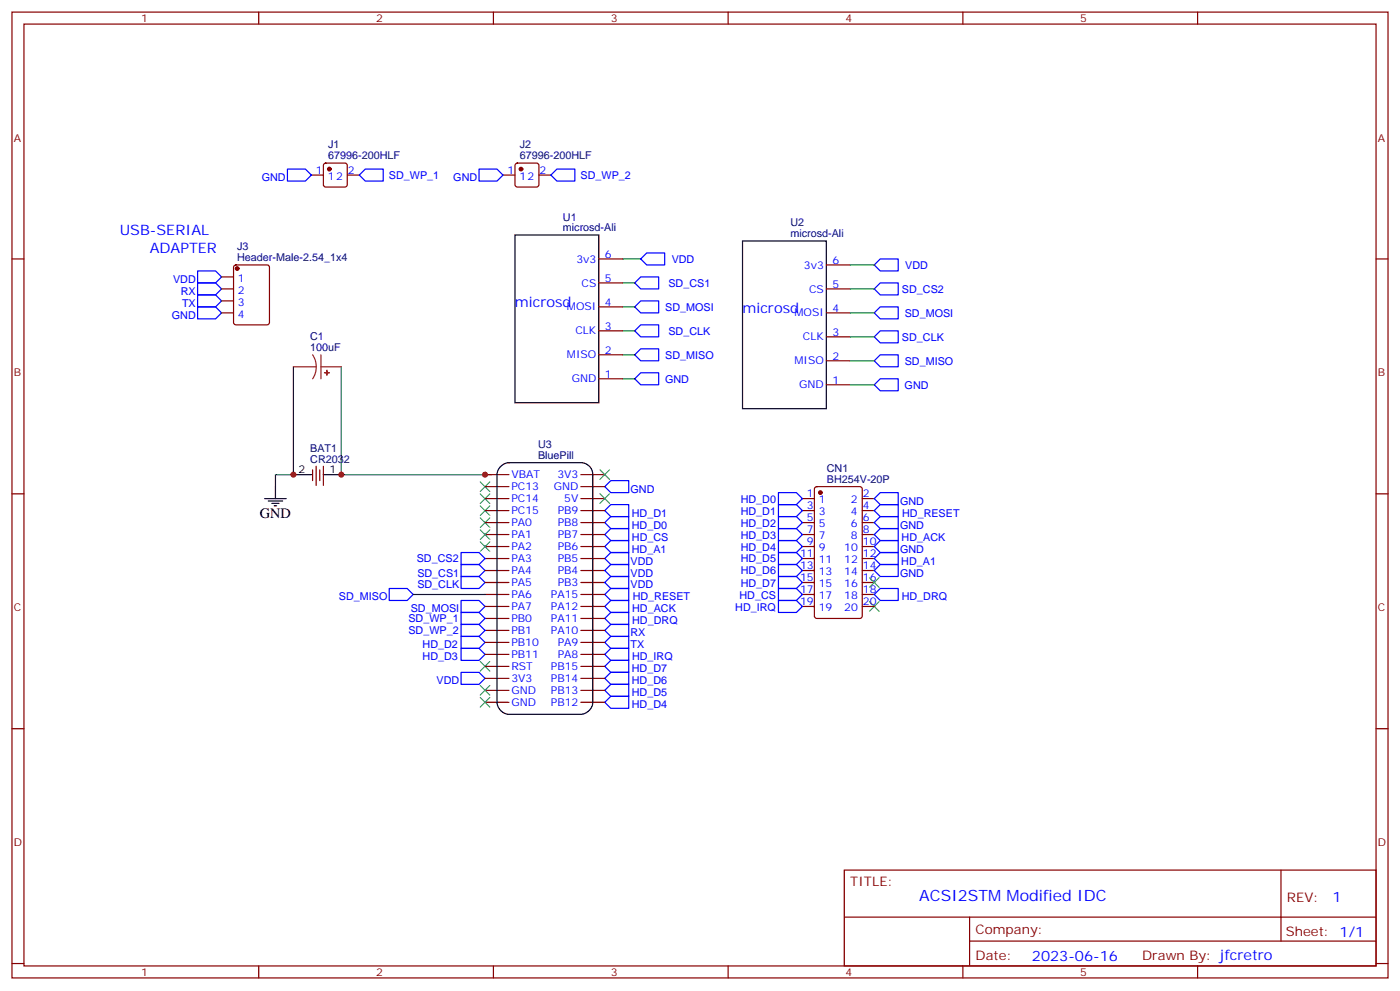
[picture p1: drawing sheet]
<svg xmlns="http://www.w3.org/2000/svg" width="412mm" height="292mm" viewBox="0 0 412 292" stroke-linecap="round" stroke-linejoin="round" font-family="sans-serif">
<g fill="none" stroke="#870000" stroke-width=".35">
<path d="M3.5 3.6h405.4v284.3h-405.4zM7.1 7.1h398.2v277.3h-398.2zM76.2 3.6v3.5M145.3 3.6v3.5M214.5 3.6v3.5M283.6 3.6v3.5M352.8 3.6v3.5M91.7 51.5h3.5M95.5 48.2l.5-.2h5.6l.5 .2 .2 .5v5.7l-.2 .5-.5 .2h-5.6l-.5-.3-.3-.4v-5.7zM102.3 51.5h3.5M148.2 51.5h3.5M151.9 48.2l.5-.2h5.6l.5 .2 .2 .5v5.7l-.2 .5-.5 .2h-5.6l-.5-.3-.2-.4v-5.7z"/>
<path d="M158.7 51.5h3.6M3.5 76.2h3.6M69 78.2l.5-.2h9.2l.6 .4 .1 16.5-.5 .7h-9.4l-.7-.4v-16.5zM176.4 76.2h7M243.4 78h7.1M405.3 76.2h3.6M65.3 85.1h3.5M65.3 92.1h3.5M65.3 81.5h3.5M65.3 88.6h3.5M176.4 83.3h7M176.4 90.3h7"/>
<path d="M176.4 97.4h7M243.4 85.1h7.1M243.4 92.1h7.1M243.4 99.2h7.1M176.4 104.5h7M176.4 111.5h7M243.4 106.2h7.1M243.4 113.3h7.1M92.1 138.3v3.2M93.1 137.3v5.6M94.2 138.3v3.2M95.2 137.3v5.6"/>
<path d="M142.9 139.7h7M171.1 139.7h7.1M3.5 145.4h3.6M142.9 143.3h7M142.9 146.8h7M142.9 150.3h7M142.9 153.8h7M142.9 157.4h7M171.1 143.3h7.1M171.1 146.8h7.1M171.1 150.3h7.1M171.1 153.8h7.1"/>
<path d="M171.1 157.4h7.1M236.4 146.8h3.5M236.4 150.3h3.5M236.4 153.8h3.5M236.4 157.4h3.5M240.1 143.5l.5-.2h12.7l.6 .4 .1 37.7-.5 .6-12.9 .1-.7-.5v-37.6zM254 146.8h3.5M254 150.3h3.5M254 153.8h3.5M254 157.4h3.5M405.3 145.4h3.6M142.9 160.9h7"/>
<path d="M142.9 164.4h7M142.9 168h7M142.9 171.5h7M142.9 175h7M142.9 178.5h7M171.1 160.9h7.1M171.1 164.4h7.1M171.1 168h7.1M171.1 171.5h7.1M171.1 175h7.1M171.1 178.5h7.1M236.4 160.9h3.5"/>
<path d="M236.4 164.4h3.5M236.4 168h3.5M236.4 171.5h3.5M236.4 175h3.5M236.4 178.5h3.5M254 160.9h3.5M254 164.4h3.5M254 168h3.5M254 171.5h3.5M254 175h3.5M254 178.5h3.5M142.9 182.1h7"/>
<path d="M142.9 185.6h7M142.9 189.1h7M142.9 192.7h7M142.9 196.2h7M142.9 199.7h7M171.1 182.1h7.1M171.1 185.6h7.1M171.1 189.1h7.1M171.1 192.7h7.1M171.1 196.2h7.1M171.1 199.7h7.1M3.5 214.5h3.6"/>
<path d="M142.9 203.2h7M142.9 206.8h7M171.1 203.2h7.1M171.1 206.8h7.1M405.3 214.5h3.6M248.7 256.2h156.6v28.2h-156.6zM377.3 256.2v20.9M248.7 270h156.5M285.6 277.1h119.6M285.6 270v14.1M3.5 283.7h3.6M76.2 284.4v3.5"/>
<path d="M145.3 284.4v3.5M214.5 284.4v3.5M283.6 284.4v3.5M352.8 284.4v3.5M405.3 283.7h3.6"/>
</g>
<g fill="none" stroke="#008700" stroke-width=".35">
<path d="M183.4 76.2h5.3M250.5 78h7M183.4 83.3h3.6M183.4 90.3h3.6M183.4 97.4h3.6M250.5 85.1h7M250.5 92.1h7M250.5 99.2h7M86.4 108v31.7h-5.3v3.6M100.5 108v31.7h44.1M183.4 104.5h3.6M183.4 111.5h3.6"/>
<path d="M250.5 106.2h7M250.5 113.3h7M121.7 175h21.2"/>
</g>
<path d="M151.7 69.2h24.7v49.4h-24.7zM218.7 70.9h24.7v49.4h-24.7zM86.4 139.7h5.3M95.2 139.7h5.3M147.6 137.2a3.6 3.6 0 0 1 2.3-1h21.2a3.5 3.5 0 0 1 3.5 3.5v67.1a3.8 3.8 0 0 1-3.5 3.5h-21.2a3.8 3.8 0 0 1-3.5-3.5v-67.1a3.5 3.5 0 0 1 1.2-2.5zM78 146.8h6.3M79 147.5h4.3M80.1 148.2h2.1M80.8 148.9h.7M81.1 143.3v3.5" fill="none" stroke="#000" stroke-width=".35"/>
<g fill="none" stroke="#3c3" stroke-width=".35">
<path d="M176.7 138.3l2.9 2.8M179.6 138.3l-2.9 2.8M141.5 141.9l2.8 2.8M141.5 145.4l2.8 2.8M141.5 148.9l2.8 2.8M141.5 152.4l2.8 2.9M141.5 156l2.8 2.8M141.5 159.5l2.8 2.8M144.3 141.9l-2.8 2.8M144.3 145.4l-2.8 2.8M144.3 148.9l-2.8 2.8M144.3 152.4l-2.8 2.9"/>
<path d="M144.3 156l-2.8 2.8M144.3 159.5l-2.8 2.8M176.7 145.4l2.9 2.8M179.6 145.4l-2.9 2.8M256.1 177.1l2.8 2.9M256.1 170.1l2.8 2.8M258.9 177.1l-2.8 2.9M258.9 170.1l-2.8 2.8M141.5 194.8l2.8 2.8M144.3 194.8l-2.8 2.8M141.5 201.8l2.8 2.8M141.5 205.4l2.8 2.8"/>
<path d="M144.3 201.8l-2.8 2.8M144.3 205.4l-2.8 2.8"/>
</g>
<g fill="none" stroke="#00f" stroke-width=".35">
<path d="M84.7 49.8h5.3l1.7 1.7-1.7 1.8h-5.3zM107.6 49.8h5.3v3.5h-5.3l-1.8-1.8zM141.1 49.8h5.3l1.8 1.7-1.8 1.8h-5.3zM164 49.8h5.3v3.5h-5.3l-1.7-1.8zM58.2 79.8h5.3l1.8 1.7-1.8 1.8h-5.3zM190.5 74.5h5.3v3.5h-5.3l-1.8-1.8zM259.3 76.2h5.3v3.6h-5.3l-1.8-1.8zM58.2 90.3h5.3l1.8 1.8-1.8 1.8h-5.3zM58.2 86.8h5.3l1.8 1.8-1.8 1.7h-5.3zM58.2 83.3h5.3l1.8 1.8-1.8 1.7h-5.3zM188.7 81.5h5.3v3.6h-5.3l-1.7-1.8zM188.7 88.6h5.3v3.5h-5.3l-1.7-1.8z"/>
<path d="M188.7 95.6h5.3v3.6h-5.3l-1.7-1.8zM259.3 97.4h5.3v3.5h-5.3l-1.8-1.7zM259.3 90.3h5.3v3.6h-5.3l-1.8-1.8zM259.3 83.3h5.3v3.5h-5.3l-1.8-1.7zM188.7 102.7h5.3v3.5h-5.3l-1.7-1.7zM188.7 109.7h5.3v3.6h-5.3l-1.7-1.8zM259.3 111.5h5.3v3.5h-5.3l-1.8-1.7zM259.3 104.5h5.3v3.5h-5.3l-1.8-1.8zM179.9 152.1h5.3v3.5h-5.3l-1.7-1.8zM179.9 148.6h5.3v3.5h-5.3l-1.7-1.8zM179.9 155.6h5.3v3.5h-5.3l-1.7-1.7zM179.9 159.1h5.3v3.6h-5.3l-1.7-1.8z"/>
<path d="M179.9 141.5h5.3v3.5h-5.3l-1.7-1.7zM229.3 145h5.3l1.8 1.8-1.8 1.8h-5.3zM229.3 148.6h5.3l1.8 1.7-1.8 1.8h-5.3zM229.3 152.1h5.3l1.8 1.7-1.8 1.8h-5.3zM229.3 155.6h5.3l1.8 1.8-1.8 1.7h-5.3zM229.3 159.1h5.3l1.8 1.8-1.8 1.8h-5.3zM259.3 145h5.3v3.6h-5.3l-1.8-1.8zM259.3 148.6h5.3v3.5h-5.3l-1.8-1.8zM259.3 152.1h5.3v3.5h-5.3l-1.8-1.8zM259.3 155.6h5.3v3.5h-5.3l-1.8-1.7zM259.3 159.1h5.3v3.6h-5.3l-1.8-1.8zM114.7 173.2h5.2l1.8 1.8-1.8 1.8h-5.2z"/>
<path d="M135.8 166.2h5.3l1.8 1.8-1.8 1.7h-5.3zM135.8 169.7h5.3l1.8 1.8-1.8 1.7h-5.3zM135.8 176.8h5.3l1.8 1.7-1.8 1.8h-5.3zM135.8 162.7h5.3l1.8 1.7-1.8 1.8h-5.3zM179.9 162.7h5.3v3.5h-5.3l-1.7-1.8zM179.9 173.2h5.3v3.6h-5.3l-1.7-1.8zM179.9 176.8h5.3v3.5h-5.3l-1.7-1.8zM179.9 166.2h5.3v3.5h-5.3l-1.7-1.7zM179.9 169.7h5.3v3.5h-5.3l-1.7-1.7zM229.3 162.7h5.3l1.8 1.7-1.8 1.8h-5.3zM229.3 166.2h5.3l1.8 1.8-1.8 1.7h-5.3zM229.3 169.7h5.3l1.8 1.8-1.8 1.7h-5.3z"/>
<path d="M229.3 173.2h5.3l1.8 1.8-1.8 1.8h-5.3zM229.3 176.8h5.3l1.8 1.7-1.8 1.8h-5.3zM259.3 162.7h5.3v3.5h-5.3l-1.8-1.8zM259.3 166.2h5.3v3.5h-5.3l-1.8-1.7zM259.3 173.2h5.3v3.6h-5.3l-1.8-1.8zM135.8 187.4h5.3l1.8 1.7-1.8 1.8h-5.3zM135.8 190.9h5.3l1.8 1.8-1.8 1.7h-5.3zM135.8 197.9h5.3l1.8 1.8-1.8 1.8h-5.3zM135.8 180.3h5.3l1.8 1.8-1.8 1.7h-5.3zM135.8 183.8h5.3l1.8 1.8-1.8 1.8h-5.3zM178.2 189.1l1.7-1.7h5.3v3.5h-5.3zM179.9 197.9h5.3v3.6h-5.3l-1.7-1.8z"/>
<path d="M179.9 194.4h5.3v3.5h-5.3l-1.7-1.7zM179.9 190.9h5.3v3.5h-5.3l-1.7-1.7zM179.9 180.3h5.3v3.5h-5.3l-1.7-1.7zM179.9 183.8h5.3v3.6h-5.3l-1.7-1.8zM179.9 205h5.3v3.5h-5.3l-1.7-1.7zM179.9 201.5h5.3v3.5h-5.3l-1.7-1.8z"/>
</g>
<path d="M86.4 108h6.7M92.1 104.5l.8 1.6 .2 1.9M93.1 108l-.2 1.8-.8 1.7M94.5 108h6M94.5 104.5v7" fill="none" stroke="#8c2424" stroke-width=".35"/>
<g fill="#8c2424" stroke="#8c2424" stroke-width=".35">
<path d="M96.3 109v1.5z"/>
<path d="M95.6 109.7h1.4z"/>
</g>
<g fill="#870000" stroke="#870000" stroke-width=".35">
<circle cx="97" cy="49.8" r=".53"/>
<circle cx="153.5" cy="49.8" r=".53"/>
<circle cx="69.8" cy="79.1" r=".53"/>
<circle cx="241.7" cy="145" r=".53"/>
</g>
<g fill="#c00">
<circle cx="100.5" cy="139.7" r=".88"/>
<circle cx="86.4" cy="139.7" r=".88"/>
<circle cx="142.9" cy="139.7" r=".88"/>
</g>
<text font-size="4.6" fill="#00f" x="270.8" y="265.2">ACSI2STM Modified IDC</text>
<g font-size="4.2" fill="#00f">
<text x="35.3" y="69.2">USB-SERIAL</text>
<text x="44.1" y="74.5">ADAPTER</text>
<text x="151.7" y="90.3">microsd</text>
<text x="218.7" y="92.1">microsd</text>
<text x="392.5" y="265.4">1</text>
<text x="304" y="282.8">2023-06-16</text>
</g>
<text font-size="4.2" x="76.6" y="152.4">GND</text>
<g font-size="3.9" fill="#800">
<text x="250.5" y="260.7">TITLE:</text>
<text x="379.1" y="265.4">REV:</text>
<text x="287.4" y="274.9">Company:</text>
<text x="378.7" y="275.6">Sheet: 1/1</text>
<text x="287.4" y="282.6">Date:</text>
<text x="336.4" y="282.7">Drawn By: jfcretro</text>
</g>
<g font-size="3.2" fill="#800">
<text x="41.6" y="6.6">1</text>
<text x="110.8" y="6.6">2</text>
<text x="179.9" y="6.6">3</text>
<text x="249.1" y="6.6">4</text>
<text x="318.2" y="6.6">5</text>
<text x="4.1" y="41.7">A</text>
<text x="405.9" y="41.7">A</text>
<text x="4.1" y="110.8">B</text>
<text x="405.9" y="110.8">B</text>
<text x="4.1" y="180">C</text>
<text x="405.9" y="180">C</text>
<text x="4.1" y="249.1">D</text>
<text x="405.9" y="249.1">D</text>
<text x="41.6" y="287.4">1</text>
<text x="110.8" y="287.4">2</text>
<text x="179.9" y="287.4">3</text>
<text x="249.1" y="287.4">4</text>
<text x="318.2" y="287.4">5</text>
</g>
<g font-size="3.2" fill="#000080">
<text x="96.7" y="46.9">67996-200HLF</text>
<text x="96.7" y="43.7">J1</text>
<text x="153.1" y="46.9">67996-200HLF</text>
<text x="153.1" y="43.7">J2</text>
<text x="165.8" y="64.9">U1</text>
<text x="165.8" y="68.1">microsd-Ali</text>
<text x="232.8" y="69.9">microsd-Ali</text>
<text x="232.8" y="66.7">U2</text>
<text x="69.9" y="76.9">Header-Male-2.54_1x4</text>
<text x="69.9" y="73.6">J3</text>
<text x="91.4" y="100.2">C1</text>
<text x="91.4" y="103.4">100uF</text>
<text x="158.5" y="132">U3</text>
<text x="91.4" y="136.2">CR2032</text>
<text x="91.4" y="133">BAT1</text>
<text x="158.5" y="135.1">BluePill</text>
<text x="243.6" y="142.1">BH254V-20P</text>
<text x="243.6" y="138.9">CN1</text>
</g>
<g font-size="3.2" fill="#00f">
<text x="77.1" y="53.3">GND</text>
<text x="93.1" y="51.2">1</text>
<text x="96.6" y="53">12</text>
<text x="102.5" y="51.2">2</text>
<text x="114.6" y="52.6">SD_WP_1</text>
<text x="133.5" y="53.3">GND</text>
<text x="149.5" y="51.2">1</text>
<text x="153" y="53">12</text>
<text x="158.9" y="51.2">2</text>
<text x="171" y="52.6">SD_WP_2</text>
<text x="169.8" y="77.3">3v3</text>
<text x="178.2" y="75.9">6</text>
<text x="197.9" y="77.3">VDD</text>
<text x="245.2" y="77.6">6</text>
<text x="51" y="83.3">VDD</text>
<text x="70.1" y="82.9">1</text>
<text x="178.2" y="82.9">5</text>
<text x="236.8" y="79.1">3v3</text>
<text x="266.6" y="79.1">VDD</text>
<text x="53.3" y="86.8">RX</text>
<text x="70.1" y="86.5">2</text>
<text x="70.1" y="90">3</text>
<text x="171.3" y="84.3">CS</text>
<text x="178.2" y="90">4</text>
<text x="196.9" y="84.4">SD_CS1</text>
<text x="238.3" y="86.1">CS</text>
<text x="245.2" y="84.7">5</text>
<text x="265.7" y="86.2">SD_CS2</text>
<text x="50.6" y="93.9">GND</text>
<text x="53.6" y="90.3">TX</text>
<text x="70.1" y="93.5">4</text>
<text x="167" y="91.4">MOSI</text>
<text x="196" y="91.4">SD_MOSI</text>
<text x="234" y="93.2">MOSI</text>
<text x="245.2" y="91.8">4</text>
<text x="266.5" y="93.2">SD_MOSI</text>
<text x="169.5" y="98.5">CLK</text>
<text x="178.2" y="97">3</text>
<text x="196.9" y="98.5">SD_CLK</text>
<text x="236.5" y="100.2">CLK</text>
<text x="245.2" y="98.8">3</text>
<text x="265.7" y="100.3">SD_CLK</text>
<text x="167" y="105.5">MISO</text>
<text x="178.2" y="104.1">2</text>
<text x="196" y="105.6">SD_MISO</text>
<text x="234" y="107.3">MISO</text>
<text x="245.2" y="105.9">2</text>
<text x="266.5" y="107.3">SD_MISO</text>
<text x="168.4" y="112.6">GND</text>
<text x="178.2" y="111.2">1</text>
<text x="195.9" y="112.6">GND</text>
<text x="245.2" y="112.9">1</text>
<text x="235.4" y="114.3">GND</text>
<text x="266.5" y="114.4">GND</text>
<text x="150.6" y="140.8">VBAT</text>
<text x="164.2" y="140.8">3V3</text>
<text x="150.6" y="144.3">PC13</text>
<text x="150.6" y="147.8">PC14</text>
<text x="163.1" y="144.3">GND</text>
<text x="166.2" y="147.8">5V</text>
<text x="185.7" y="145">GND</text>
<text x="218.2" y="148.1">HD_D0</text>
<text x="237.7" y="150">3</text>
<text x="237.7" y="146.4">1</text>
<text x="241.2" y="148.2">1</text>
<text x="250.7" y="148.2">2</text>
<text x="254.2" y="146.4">2</text>
<text x="254.2" y="150">4</text>
<text x="265.1" y="148.6">GND</text>
<text x="150.6" y="151.4">PC15</text>
<text x="150.6" y="154.9">PA0</text>
<text x="164.3" y="151.4">PB9</text>
<text x="164.3" y="154.9">PB8</text>
<text x="186.1" y="155.6">HD_D0</text>
<text x="186.1" y="152.1">HD_D1</text>
<text x="218.2" y="151.6">HD_D1</text>
<text x="218.2" y="155.1">HD_D2</text>
<text x="237.7" y="153.5">5</text>
<text x="241.2" y="155.3">5</text>
<text x="241.2" y="151.7">3</text>
<text x="250.7" y="151.7">4</text>
<text x="250.7" y="155.3">6</text>
<text x="254.2" y="153.5">6</text>
<text x="265.1" y="155.6">GND</text>
<text x="265.7" y="152.1">HD_RESET</text>
<text x="150.6" y="158.4">PA1</text>
<text x="150.6" y="162">PA2</text>
<text x="164.3" y="158.4">PB7</text>
<text x="164.3" y="162">PB6</text>
<text x="186.1" y="159.1">HD_CS</text>
<text x="218.2" y="158.6">HD_D3</text>
<text x="237.7" y="160.5">9</text>
<text x="237.7" y="157">7</text>
<text x="241.2" y="158.8">7</text>
<text x="250.7" y="158.8">8</text>
<text x="254.2" y="157">8</text>
<text x="254.2" y="160.5">10</text>
<text x="265.6" y="159.1">HD_ACK</text>
<text x="122.8" y="165.5">SD_CS2</text>
<text x="150.6" y="165.5">PA3</text>
<text x="164.3" y="165.5">PB5</text>
<text x="185.7" y="166.2">VDD</text>
<text x="186.1" y="162.7">HD_A1</text>
<text x="218.2" y="162.2">HD_D4</text>
<text x="218.2" y="165.6">HD_D5</text>
<text x="235.7" y="167.6">13</text>
<text x="235.7" y="164.1">11</text>
<text x="241.2" y="165.8">11</text>
<text x="241.2" y="162.3">9</text>
<text x="248.7" y="162.3">10</text>
<text x="248.7" y="165.8">12</text>
<text x="254.2" y="164.1">12</text>
<text x="254.2" y="167.6">14</text>
<text x="265.1" y="162.7">GND</text>
<text x="265.5" y="166.2">HD_A1</text>
<text x="122.9" y="169.7">SD_CS1</text>
<text x="122.9" y="173.2">SD_CLK</text>
<text x="150.6" y="169">PA4</text>
<text x="150.6" y="172.5">PA5</text>
<text x="164.3" y="169">PB4</text>
<text x="164.3" y="172.5">PB3</text>
<text x="185.7" y="169.7">VDD</text>
<text x="185.7" y="173.2">VDD</text>
<text x="218.2" y="169.1">HD_D6</text>
<text x="218.2" y="172.8">HD_D7</text>
<text x="235.7" y="171.1">15</text>
<text x="241.2" y="172.9">15</text>
<text x="241.2" y="169.4">13</text>
<text x="248.7" y="169.4">14</text>
<text x="248.7" y="172.9">16</text>
<text x="254.2" y="171.1">16</text>
<text x="265.1" y="169.7">GND</text>
<text x="99.8" y="176.8">SD_MISO</text>
<text x="150.6" y="176.1">PA6</text>
<text x="150.6" y="179.6">PA7</text>
<text x="162.3" y="176.1">PA15</text>
<text x="162.3" y="179.6">PA12</text>
<text x="186.4" y="176.8">HD_RESET</text>
<text x="216.6" y="179.8">HD_IRQ</text>
<text x="217.8" y="176.3">HD_CS</text>
<text x="235.7" y="178.2">19</text>
<text x="235.7" y="174.7">17</text>
<text x="241.2" y="180">19</text>
<text x="241.2" y="176.4">17</text>
<text x="248.7" y="176.4">18</text>
<text x="248.7" y="180">20</text>
<text x="254.2" y="174.7">18</text>
<text x="254.2" y="178.2">20</text>
<text x="265.6" y="176.8">HD_DRQ</text>
<text x="120.3" y="183.2">SD_WP_1</text>
<text x="121" y="180.3">SD_MOSI</text>
<text x="150.6" y="183.1">PB0</text>
<text x="162.3" y="183.1">PA11</text>
<text x="186.2" y="180.3">HD_ACK</text>
<text x="186.2" y="183.8">HD_DRQ</text>
<text x="120.3" y="186.7">SD_WP_2</text>
<text x="124.5" y="190.9">HD_D2</text>
<text x="150.6" y="186.7">PB1</text>
<text x="150.6" y="190.2">PB10</text>
<text x="162.3" y="186.7">PA10</text>
<text x="164.3" y="190.2">PA9</text>
<text x="185.7" y="187.4">RX</text>
<text x="185.7" y="190.9">TX</text>
<text x="124.5" y="194.4">HD_D3</text>
<text x="150.6" y="193.7">PB11</text>
<text x="150.6" y="197.2">RST</text>
<text x="162.3" y="197.2">PB15</text>
<text x="164.3" y="193.7">PA8</text>
<text x="186.1" y="197.9">HD_D7</text>
<text x="186.2" y="194.4">HD_IRQ</text>
<text x="128.6" y="201.5">VDD</text>
<text x="150.6" y="200.8">3V3</text>
<text x="162.3" y="200.8">PB14</text>
<text x="186.1" y="201.5">HD_D6</text>
<text x="150.6" y="204.3">GND</text>
<text x="150.6" y="207.8">GND</text>
<text x="162.3" y="204.3">PB13</text>
<text x="162.3" y="207.8">PB12</text>
<text x="186.1" y="208.5">HD_D4</text>
<text x="186.1" y="205">HD_D5</text>
</g>
<g font-size="3.2">
<text x="87.9" y="139.4">2</text>
<text x="97" y="139.4">1</text>
</g>
</svg>
